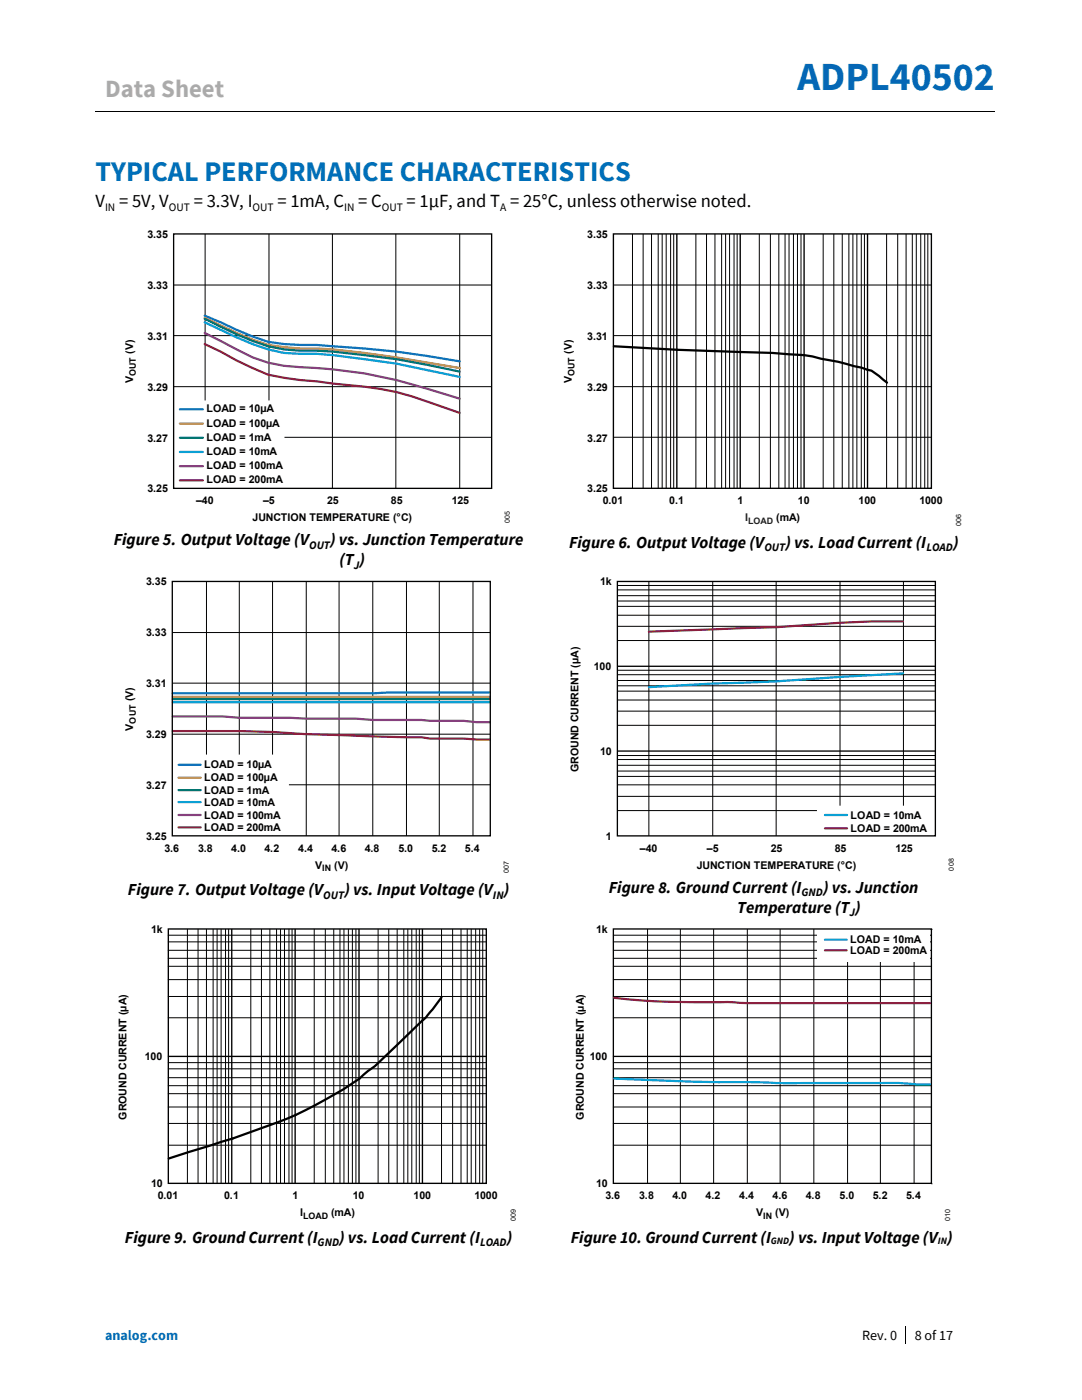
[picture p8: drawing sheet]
<svg xmlns="http://www.w3.org/2000/svg" width="216mm" height="279mm" viewBox="0 0 216 279" stroke-linecap="round" stroke-linejoin="round" font-family="sans-serif">
<path d="M19 22.3h83.2M102.4 22.3h96M34.6 56.9h63.5M40.9 46.7v50.8M53.7 46.7v50.8M66.3 46.7v50.8M79 46.7v50.8M91.7 46.7v50.8M34.6 67h63.5M34.6 77.2h63.5M34.6 87.3h63.5M180.6 264.7v3.5" fill="none" stroke="#000" stroke-width=".2"/>
<path d="M102.2 22.2h.2v.2h-.2z" fill-rule="evenodd" fill="#000"/>
<path d="M34.6 79.9h22.2v17.7h-22.2z" fill="#fff"/>
<path d="M40.8 63l9.6 4.2 3.1 1 3.2 .5 6.5 .1a242.7 242.7 0 0 1 28.5 3.3M35.9 81.7h4.6M97.7 138.2h-20l-3.3 .2h-39.9" fill="none" stroke="#0970b8" stroke-width=".44"/>
<path d="M40.8 63.4a87.8 87.8 0 0 0 12.7 5.4l6.4 .8h3.3a187.1 187.1 0 0 1 22.2 2.8l6.3 1.1M35.9 84.5h4.6M34.5 139.1h63.2" fill="none" stroke="#bf972e" stroke-width=".44"/>
<path d="M40.8 63.6a76.5 76.5 0 0 0 12.7 5.5l3.2 .6 3.2 .3h3.3a184.3 184.3 0 0 1 28.5 4.2M35.9 87.4h4.6M34.5 139.5h63.2" fill="none" stroke="#027570" stroke-width=".44"/>
<path d="M40.8 64.3a89.7 89.7 0 0 0 12.7 5.4l3.2 .7 6.5 .2 3.2 .3 12.7 1.7 12.6 2.6M35.9 90.2h4.6M34.5 140.1h63.2" fill="none" stroke="#039dd3" stroke-width=".44"/>
<path d="M40.8 66.5l6.4 3.2a25.5 25.5 0 0 0 12.7 3.6 90 90 0 0 1 25.5 4.3l6.3 2M35.9 93h4.6M34.5 143h9.9l3.3 .2 23.3 .2 3.4 .3a103.3 103.3 0 0 1 11.4 .2h6.7l2.6 .2h2.6" fill="none" stroke="#713784" stroke-width=".44"/>
<path d="M40.8 68.7l3.2 1.5 3.2 1.7 6.3 2.9 6.4 1 6.5 .8a63.6 63.6 0 0 1 19 3.6l6.3 2.2M35.9 95.9h4.6M34.5 145.9a288.7 288.7 0 0 1 26.6 .6l23 .6 1.7 .3h6.7l5.2 .2" fill="none" stroke="#9d1b40" stroke-width=".44"/>
<path d="M34.6 46.7h63.5v50.8h-63.5z" fill="none" stroke="#000" stroke-width=".26"/>
<g fill="none" stroke="#000" stroke-width=".2">
<path d="M122.4 56.9h63.4M126.2 46.7v50.8M128.3 46.7v50.8M130 46.7v50.8M131.3 46.7v50.8M132.1 46.7v50.8M132.9 46.7v50.8M133.8 46.7v50.8M134.4 46.7v50.8M138.9 46.7v50.8M141 46.7v50.8M142.7 46.7v50.8"/>
<path d="M144 46.7v50.8M144.8 46.7v50.8M145.6 46.7v50.8M146.5 46.7v50.8M147.1 46.7v50.8M151.5 46.7v50.8M153.7 46.7v50.8M155.4 46.7v50.8M156.6 46.7v50.8M157.4 46.7v50.8M158.3 46.7v50.8M159.1 46.7v50.8"/>
<path d="M159.8 46.7v50.8M164.3 46.7v50.8M166.4 46.7v50.8M168.1 46.7v50.8M169.4 46.7v50.8M170.2 46.7v50.8M171 46.7v50.8M171.9 46.7v50.8M172.5 46.7v50.8M176.9 46.7v50.8M179.1 46.7v50.8M180.8 46.7v50.8"/>
<path d="M182 46.7v50.8M182.8 46.7v50.8M183.7 46.7v50.8M184.5 46.7v50.8M185.1 46.7v50.8M122.4 67h63.4M122.4 77.2h63.4M122.4 87.3h63.4M41.2 116v50.8M47.7 116v50.8M54.4 116v50.8M61.1 116v50.8"/>
<path d="M67.7 116v50.8M74.4 116v50.8M81.1 116v50.8M87.7 116v50.8M94.4 116v50.8M34.4 126.2h63.4M34.4 136.3h63.4M34.4 146.5h63.4M34.4 156.6h63.4"/>
</g>
<path d="M122.4 46.7h63.4v50.8h-63.4zM135.1 46.7v50.8M147.7 46.7v50.8M160.4 46.7v50.8M173.1 46.7v50.8" fill="none" stroke="#000" stroke-width=".27"/>
<path d="M122.5 69.1l12.6 .7 12.8 .5a158.8 158.8 0 0 1 14.2 .8l5.2 1.1 6.6 1.8 3.1 2.4" fill="none" stroke="#000" stroke-width=".45"/>
<path d="M34 150.6h23.7v16.2h-23.7z" fill="#fff"/>
<path d="M34.4 116h63.4v50.8h-63.4zM123.2 133h63.4M123.2 149.9h63.4" fill="none" stroke="#000" stroke-width=".26"/>
<path d="M35.6 152.6h4.4" fill="none" stroke="#0970b8" stroke-width=".44"/>
<path d="M35.6 155.2h4.4" fill="none" stroke="#bf972e" stroke-width=".44"/>
<path d="M35.6 157.7h4.4" fill="none" stroke="#027570" stroke-width=".44"/>
<path d="M35.6 160.1h4.4" fill="none" stroke="#039dd3" stroke-width=".44"/>
<path d="M35.6 162.6h4.4" fill="none" stroke="#713784" stroke-width=".44"/>
<path d="M35.6 165.1h4.4" fill="none" stroke="#9d1b40" stroke-width=".44"/>
<g fill="none" stroke="#000" stroke-width=".2">
<path d="M123.2 116.8h63.4M123.2 117.7h63.4M123.2 118.9h63.4M123.2 119.9h63.4M129.5 116v50.8M142.2 116v50.8M154.9 116v50.8M167.6 116v50.8M180.3 116v50.8M123.2 121h63.4M123.2 122.8h63.4M123.2 125h63.4"/>
<path d="M123.2 127.8h63.4M123.2 133.8h63.4M123.2 134.7h63.4M123.2 135.8h63.4M123.2 136.9h63.4M123.2 137.9h63.4M123.2 139.7h63.4M123.2 141.9h63.4M123.2 144.8h63.4M123.2 150.8h63.4M123.2 151.6h63.4M123.2 152.7h63.4"/>
<path d="M123.2 153.9h63.4M123.2 154.9h63.4M123.2 156.6h63.4M123.2 158.9h63.4M123.2 161.8h63.4"/>
</g>
<path d="M163 160.8h23.6v6.2h-23.6z" fill="#fff"/>
<path d="M180.2 134.4l-12.6 .7a362.9 362.9 0 0 1-25.6 1.3l-12.5 .7M164.6 162.7h4.4" fill="none" stroke="#039dd3" stroke-width=".44"/>
<path d="M180.2 124a266 266 0 0 0-25.3 1.2l-25.4 .9M164.6 165.3h4.4" fill="none" stroke="#9d1b40" stroke-width=".44"/>
<path d="M123.2 116h63.4v50.8h-63.4zM122.3 210.8h63.5" fill="none" stroke="#000" stroke-width=".26"/>
<g fill="none" stroke="#000" stroke-width=".2">
<path d="M33.5 186.6h63.5M33.5 188h63.5M33.5 189.7h63.5M33.5 191.2h63.5M33.5 192.8h63.5M33.5 195.5h63.5M33.5 198.9h63.5M37.4 185.4v50.8M39.5 185.4v50.8M41.2 185.4v50.8M42.5 185.4v50.8M43.3 185.4v50.8"/>
<path d="M44.1 185.4v50.8M45 185.4v50.8M45.6 185.4v50.8M50 185.4v50.8M52.2 185.4v50.8M53.8 185.4v50.8M55.2 185.4v50.8M56 185.4v50.8M56.8 185.4v50.8M57.7 185.4v50.8M58.3 185.4v50.8M62.7 185.4v50.8"/>
<path d="M64.9 185.4v50.8M66.6 185.4v50.8M67.8 185.4v50.8M68.6 185.4v50.8M69.5 185.4v50.8M70.3 185.4v50.8M71 185.4v50.8M75.4 185.4v50.8M77.6 185.4v50.8M79.3 185.4v50.8M80.6 185.4v50.8M81.4 185.4v50.8"/>
<path d="M82.2 185.4v50.8M83.1 185.4v50.8M83.7 185.4v50.8M88.1 185.4v50.8M90.3 185.4v50.8M92 185.4v50.8M93.2 185.4v50.8M94 185.4v50.8M94.9 185.4v50.8M95.7 185.4v50.8M96.3 185.4v50.8M122.3 186.6h63.5"/>
<path d="M122.3 188h63.5M122.3 189.7h63.5M122.3 191.2h63.5M122.3 192.8h63.5M122.3 195.5h63.5M122.3 198.9h63.5M129.2 185.4v50.8M135.8 185.4v50.8M142.4 185.4v50.8M149.1 185.4v50.8M155.7 185.4v50.8M162.4 185.4v50.8"/>
<path d="M169.1 185.4v50.8M175.7 185.4v50.8M182.4 185.4v50.8M185.8 185.5h.1M33.5 203.1h63.5M33.5 212.1h63.5M33.5 213.3h63.5M33.5 215.1h63.5M33.5 216.7h63.5M33.5 218.3h63.5M122.3 203.1h63.5M122.3 212.1h63.5"/>
<path d="M122.3 213.3h63.5M122.3 215.1h63.5M122.3 216.7h63.5M122.3 218.3h63.5M33.5 220.9h63.5M33.5 224.2h63.5M33.5 228.5h63.5M122.3 220.9h63.5M122.3 224.2h63.5M122.3 228.5h63.5M185.8 236.3h.1"/>
</g>
<path d="M33.6 185.4h63.4v50.8h-63.4zM46.2 185.4v50.8M58.9 185.4v50.8M71.6 185.4v50.8M84.3 185.4v50.8M33.5 210.8h63.5" fill="none" stroke="#000" stroke-width=".27"/>
<path d="M88.1 199a40 40 0 0 1-7.3 8 77.7 77.7 0 0 1-8.7 7.9 80.3 80.3 0 0 1-23 11.4l-2.7 .9-12.7 4" fill="none" stroke="#000" stroke-width=".45"/>
<path d="M163.2 185.4h22.4v6.6h-22.4z" fill="#fff"/>
<path d="M164.6 187.5h4.3M122.6 215.3l18.8 .6 9.3 .1 5.6 .2 14.1-.1a128.3 128.3 0 0 1 13.7 .3h1.5" fill="none" stroke="#039dd3" stroke-width=".44"/>
<path d="M122.6 199.1l.7 .1a183.3 183.3 0 0 0 23 .8l2.8 .2h36.5M164.6 189.7h4.3" fill="none" stroke="#9d1b40" stroke-width=".44"/>
<path d="M122.4 185.4h63.5v50.8h-63.5z" fill="none" stroke="#000" stroke-width=".26"/>
<text font-size="7.9" fill="#0563c1" x="159.1" y="18">ADPL40502</text>
<text font-size="5.7" fill="#006fb9" x="19" y="36.2">TYPICAL PERFORMANCE CHARACTERISTICS</text>
<text font-size="4.9" fill="#aeaaaa" x="21" y="19.3">Data Sheet</text>
<g font-size="3.7">
<text x="19" y="41.4">V</text>
<text x="23.8" y="41.4">= 5V, V</text>
<text x="38.7" y="41.4">= 3.3V, I</text>
<text x="55.4" y="41.4">= 1mA, C</text>
<text x="71.5" y="41.4">= C</text>
<text x="81.1" y="41.4">= 1µF, and T = 25°C, unless otherwise noted.</text>
</g>
<g font-size="3.3">
<text x="22.7" y="108.8">Figure 5. Output Voltage (V</text>
<text x="65.9" y="108.8">) vs. Junction Temperature</text>
<text x="67.7" y="112.8">(T )</text>
<text x="113.6" y="109.3">Figure 6. Output Voltage (V</text>
<text x="156.7" y="109.3">) vs. Load Current (I</text>
<text x="190.2" y="109.3">)</text>
<text x="25.5" y="178.7">Figure 7. Output Voltage (V</text>
<text x="68.7" y="178.7">) vs. Input Voltage (V )</text>
<text x="121.5" y="178.1">Figure 8. Ground Current (I</text>
<text x="164.2" y="178.1">) vs. Junction</text>
<text x="147.1" y="182.2">Temperature (T )</text>
<text x="24.9" y="248">Figure 9. Ground Current (I</text>
<text x="67.7" y="248">) vs. Load Current (I</text>
<text x="101.1" y="248">)</text>
<text x="113.9" y="248">Figure 10. Ground Current (I</text>
<text x="157.5" y="248">) vs. Input Voltage (V )</text>
</g>
<text font-size="2.8" fill="#0563c1" x="21" y="267.5">analog.com</text>
<g font-size="2.8">
<text x="172" y="267.5">Rev. 0</text>
<text x="182.5" y="267.5">8 of 17</text>
</g>
<g font-size="2.3">
<text x="21" y="42.1">IN</text>
<text x="33.7" y="42.1">OUT</text>
<text x="50.4" y="42.1">OUT</text>
<text x="68.7" y="42.1">IN</text>
<text x="76.2" y="42.1">OUT</text>
<text x="99.8" y="42.1">A</text>
<text x="61.7" y="109.5">OUT</text>
<text x="70.6" y="113.5">J</text>
<text x="152.5" y="110">OUT</text>
<text x="184.8" y="110">LOAD</text>
<text x="64.5" y="179.4">OUT</text>
<text x="98.4" y="179.4">IN</text>
<text x="159.9" y="178.8">GND</text>
<text x="169.5" y="182.9">J</text>
<text x="63.4" y="248.7">GND</text>
<text x="95.8" y="248.7">LOAD</text>
</g>
<g font-size="2.1">
<text x="29.4" y="47.5">3.35</text>
<text x="117.2" y="47.5">3.35</text>
<text x="29.4" y="57.6">3.33</text>
<text x="117.2" y="57.6">3.33</text>
<text x="26.6" y="70.6" transform="rotate(-90 26.6 70.6)">(V)</text>
<text x="29.4" y="67.8">3.31</text>
<text x="114.1" y="70.6" transform="rotate(-90 114.1 70.6)">(V)</text>
<text x="117.2" y="67.8">3.31</text>
<text x="26.6" y="76.5" transform="rotate(-90 26.6 76.5)">V</text>
<text x="29.4" y="78">3.29</text>
<text x="114.1" y="76.5" transform="rotate(-90 114.1 76.5)">V</text>
<text x="117.2" y="78">3.29</text>
<text x="41.2" y="82.3">LOAD = 10µA</text>
<text x="29.4" y="88.2">3.27</text>
<text x="41.2" y="85.1">LOAD = 100µA</text>
<text x="41.2" y="88">LOAD = 1mA</text>
<text x="117.2" y="88.2">3.27</text>
<text x="41.2" y="90.8">LOAD = 10mA</text>
<text x="41.2" y="93.7">LOAD = 100mA</text>
<text x="29.4" y="98.3">3.25</text>
<text x="39.2" y="100.7">–40</text>
<text x="41.2" y="96.5">LOAD = 200mA</text>
<text x="52.5" y="100.7">–5</text>
<text x="65.3" y="100.7">25</text>
<text x="78" y="100.7">85</text>
<text x="90.1" y="100.7">125</text>
<text x="117.2" y="98.3">3.25</text>
<text x="120.3" y="100.6">0.01</text>
<text x="133.5" y="100.6">0.1</text>
<text x="147.2" y="100.6">1</text>
<text x="159.2" y="100.6">10</text>
<text x="171.3" y="100.6">100</text>
<text x="183.5" y="100.6">1000</text>
<text x="50.4" y="104">JUNCTION TEMPERATURE (°C)</text>
<text x="154.9" y="104">(mA)</text>
<text x="29.2" y="116.8">3.35</text>
<text x="119.7" y="116.8">1k</text>
<text x="29.2" y="126.9">3.33</text>
<text x="29.2" y="137.1">3.31</text>
<text x="118.5" y="133.8">100</text>
<text x="26.6" y="140" transform="rotate(-90 26.6 140)">(V)</text>
<text x="26.6" y="145.8" transform="rotate(-90 26.6 145.8)">V</text>
<text x="29.2" y="147.3">3.29</text>
<text x="40.8" y="153.3">LOAD = 10µA</text>
<text x="40.8" y="155.9">LOAD = 100µA</text>
<text x="115.4" y="154.1" transform="rotate(-90 115.4 154.1)">GROUND CURRENT (µA)</text>
<text x="119.7" y="150.7">10</text>
<text x="29.2" y="157.5">3.27</text>
<text x="40.8" y="158.4">LOAD = 1mA</text>
<text x="40.8" y="160.8">LOAD = 10mA</text>
<text x="29.2" y="167.6">3.25</text>
<text x="40.8" y="163.4">LOAD = 100mA</text>
<text x="40.8" y="165.8">LOAD = 200mA</text>
<text x="120.9" y="167.6">1</text>
<text x="169.7" y="163.4">LOAD = 10mA</text>
<text x="169.7" y="166">LOAD = 200mA</text>
<text x="32.8" y="170">3.6</text>
<text x="39.5" y="170">3.8</text>
<text x="46.2" y="170">4.0</text>
<text x="52.8" y="170">4.2</text>
<text x="59.5" y="170">4.4</text>
<text x="62.9" y="173.4">V</text>
<text x="66.2" y="170">4.6</text>
<text x="66.7" y="173.4">(V)</text>
<text x="72.8" y="170">4.8</text>
<text x="79.5" y="170">5.0</text>
<text x="86.1" y="170">5.2</text>
<text x="92.8" y="170">5.4</text>
<text x="127.7" y="170">–40</text>
<text x="139" y="173.4">JUNCTION TEMPERATURE (°C)</text>
<text x="141.1" y="170">–5</text>
<text x="153.8" y="170">25</text>
<text x="166.6" y="170">85</text>
<text x="178.7" y="170">125</text>
<text x="30.1" y="186.2">1k</text>
<text x="118.9" y="186.2">1k</text>
<text x="169.7" y="188.2">LOAD = 10mA</text>
<text x="169.7" y="190.4">LOAD = 200mA</text>
<text x="28.9" y="211.5">100</text>
<text x="117.7" y="211.5">100</text>
<text x="25.3" y="223.5" transform="rotate(-90 25.3 223.5)">GROUND CURRENT (µA)</text>
<text x="116.5" y="223.5" transform="rotate(-90 116.5 223.5)">GROUND CURRENT (µA)</text>
<text x="30.1" y="237">10</text>
<text x="31.5" y="239.4">0.01</text>
<text x="44.7" y="239.4">0.1</text>
<text x="58.4" y="239.4">1</text>
<text x="70.4" y="239.4">10</text>
<text x="82.5" y="239.4">100</text>
<text x="94.6" y="239.4">1000</text>
<text x="118.9" y="237">10</text>
<text x="120.8" y="239.4">3.6</text>
<text x="127.5" y="239.4">3.8</text>
<text x="134.2" y="239.4">4.0</text>
<text x="140.8" y="239.4">4.2</text>
<text x="147.5" y="239.4">4.4</text>
<text x="154.2" y="239.4">4.6</text>
<text x="160.8" y="239.4">4.8</text>
<text x="167.5" y="239.4">5.0</text>
<text x="174.2" y="239.4">5.2</text>
<text x="180.8" y="239.4">5.4</text>
<text x="59.9" y="242.7">I</text>
<text x="66.1" y="242.7">(mA)</text>
<text x="150.9" y="242.7">V</text>
<text x="154.7" y="242.7">(V)</text>
</g>
<text font-size="2.1" fill="#231f20" x="148.7" y="104">I</text>
<g font-size="1.9">
<text x="153.8" y="248.2">GND</text>
<text x="187.1" y="248.2">IN</text>
</g>
<g font-size="1.8">
<text x="27.1" y="75" transform="rotate(-90 27.1 75)">OUT</text>
<text x="114.6" y="75" transform="rotate(-90 114.6 75)">OUT</text>
<text x="27.1" y="144.4" transform="rotate(-90 27.1 144.4)">OUT</text>
<text x="64.3" y="173.9">IN</text>
<text x="60.5" y="243.3">LOAD</text>
<text x="152.3" y="243.3">IN</text>
</g>
<text font-size="1.8" fill="#231f20" x="149.3" y="104.5">LOAD</text>
<g font-size="1.4">
<text x="101.7" y="104.4" transform="rotate(-90 101.7 104.4)">005</text>
<text x="191.8" y="104.9" transform="rotate(-90 191.8 104.9)">006</text>
<text x="190.4" y="173.7" transform="rotate(-90 190.4 173.7)">008</text>
<text x="101.5" y="174.3" transform="rotate(-90 101.5 174.3)">007</text>
<text x="103" y="243.6" transform="rotate(-90 103 243.6)">009</text>
<text x="189.6" y="243.6" transform="rotate(-90 189.6 243.6)">010</text>
</g>
</svg>
